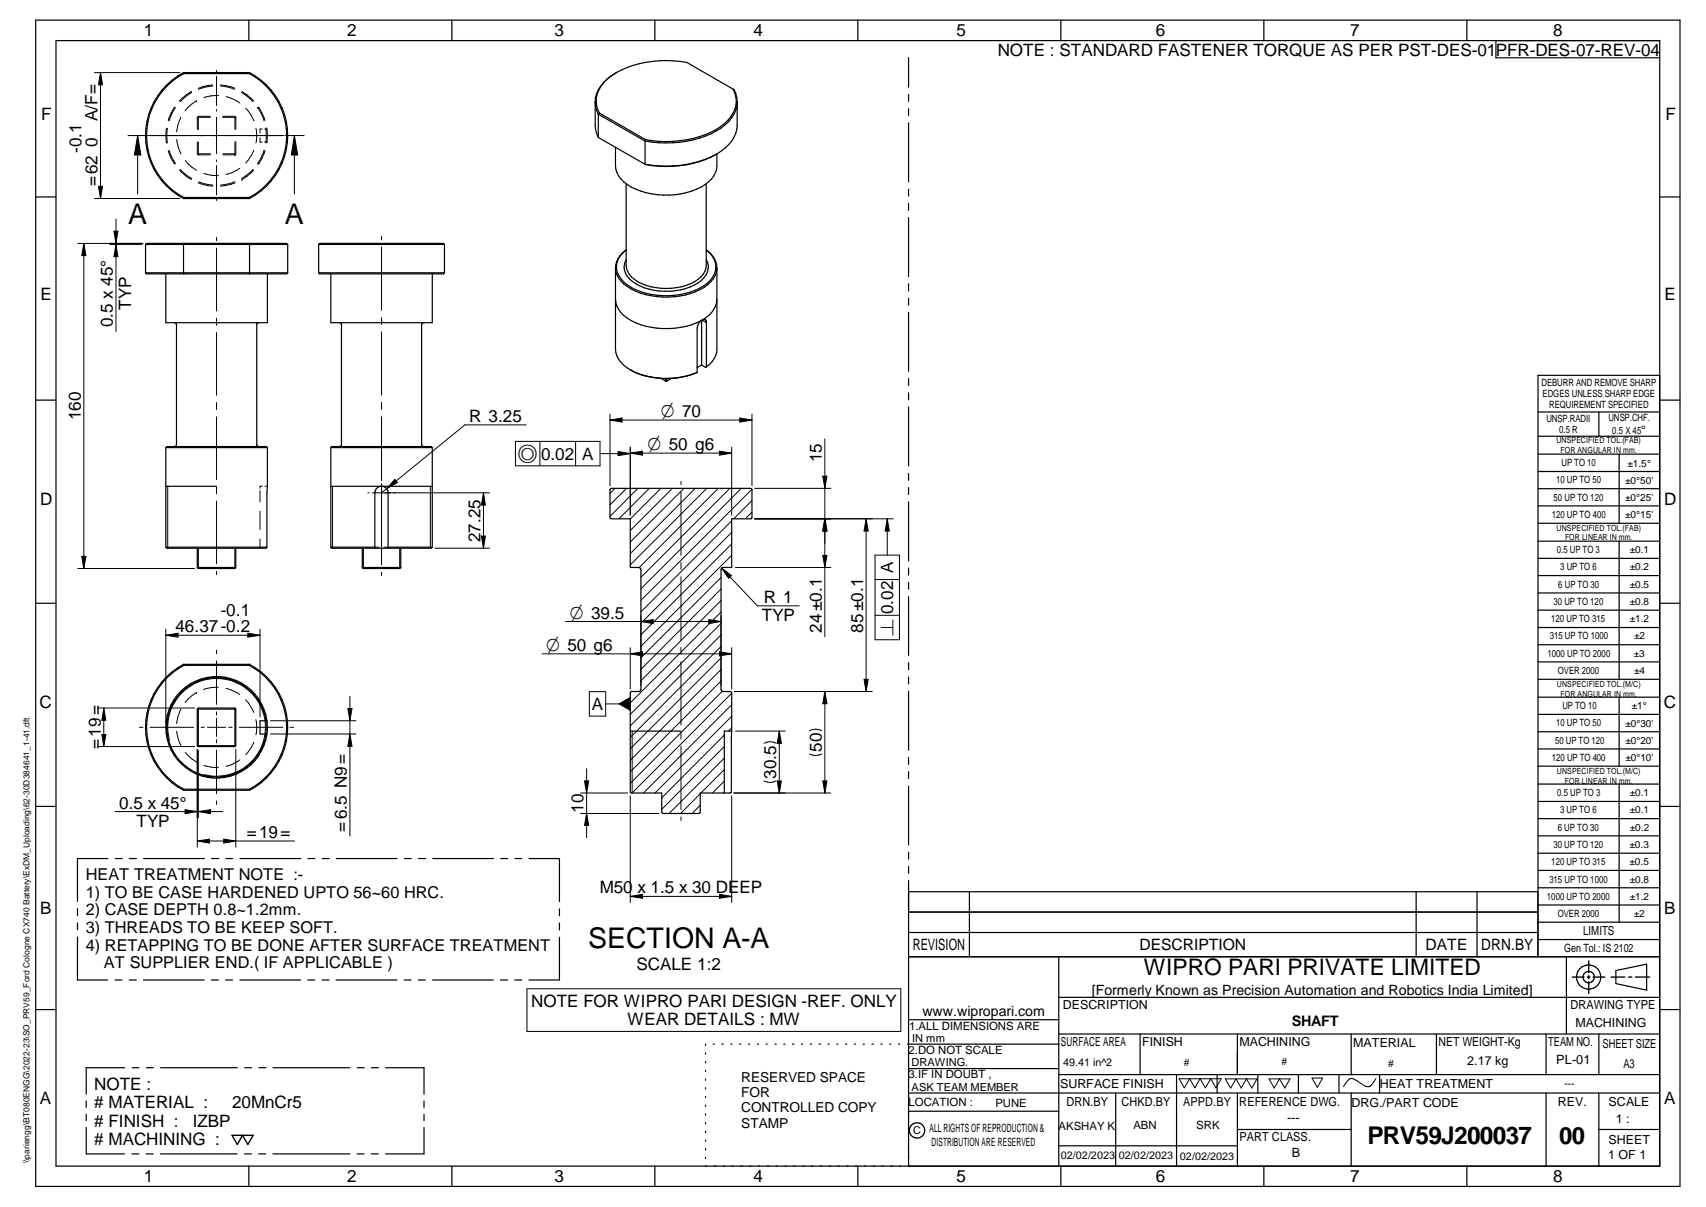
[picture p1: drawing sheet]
<svg xmlns="http://www.w3.org/2000/svg" width="420mm" height="297mm" viewBox="0 0 420 297" stroke-linecap="round" stroke-linejoin="round" font-family="sans-serif">
<g fill="none" stroke="#000" stroke-width=".3">
<path d="M8.8 5h405v287h-405zM13.8 10h395v277h-395zM45.2 17.9a17.5 17.5 0 0 0 0 31M45.2 17.9h16.3M45.2 17.9l.1 .2M45.3 18.1h16.1M45.3 18.1a17.2 17.2 0 0 0 0 30.5M61.3 5v5M61.4 18.1a17.2 17.2 0 0 1 0 30.5M61.5 17.9a17.5 17.5 0 0 1 0 31M61.5 17.9l-.1 .2M111.3 5v5"/>
<path d="M151.9 17.8a26.4 26.4 0 0 1 17.3-2.4l11.3 6.5M151.9 17.8a9.7 9.7 0 0 0-5.3 6.3 6.7 6.7 0 0 0 .8 4M151.9 17.8l-2.4 1.7M161.3 5v5M211.3 5v5M223.8 14.2v7.3M261.3 5v5M311.3 5v5M361.3 5v5M368.4 10v4.2h40.4M146.6 25.1l.1 6.7 .7 2M147.4 28.1l11.5 6.6"/>
<path d="M147.4 28.1v5.7M147.4 33.8l11.5 6.6M147.6 27.8l11.4 6.6M147.6 27.8l-.2 .3M148.8 20.2a6.3 6.3 0 0 0-1.2 7.6M151.6 36.2v4.6a6.3 6.3 0 0 0 3.9 5.3 19.3 19.3 0 0 0 18.1-.7 5.9 5.9 0 0 0 3-4.6v-2.9M158.9 34.7v5.7M159 34.4l-.1 .3M176.4 37.9a25.5 25.5 0 0 1-17.5 2.5M180.5 21.9a6.5 6.5 0 0 1-2.1 8.5 23.2 23.2 0 0 1-16.1 4.4l-3.3-.4M180.5 21.9a4.8 4.8 0 0 1 1 4.1 10.1 10.1 0 0 1-6.3 6.9 27.6 27.6 0 0 1-16.3 1.8M181.6 25.1v5.7a8.7 8.7 0 0 1-5.2 7.2 24.9 24.9 0 0 1-9 2.7"/>
<path d="M223.8 23.2v1.7M223.8 26.8v1.6M223.8 30.2v14.5M8.8 48.5h5M45.2 48.9h16.3M45.3 59.9v7.5M45.3 48.6h16.1M45.3 48.6l-.1 .3M61.4 59.9v7.5M61.4 48.6l.1 .3M154.2 45.2v20.1a5.3 5.3 0 0 0 3.9 4.5 15.1 15.1 0 0 0 13.8-1.1 4.3 4.3 0 0 0 2-3.4v-20.1M158.9 40.4l.1 .1a29.8 29.8 0 0 0 6.7 .4"/>
<path d="M223.8 46.6v1.7M223.8 50v1.8M223.8 53.6v14.5M408.8 48.5h5M35.8 60.2l.3-.3h34.5l.3 .3M35.8 60.2h35.1M35.8 67.1h35.1M35.8 67.1l.3 .3h34.5l.3-.3M35.8 60.2v6.9M40.8 67.4v12h25.1v-12M43 79.4l.2 .1 .3 .4v29.5l-.3 .5h-.2M63.7 79.4l-.3 .1-.2 .4v29.5l.2 .5h.3"/>
<path d="M70.9 60.2v6.9M78.5 60.2l.2-.3h30.5l.3 .3M78.5 60.2h31M78.5 67.1h31M78.5 67.1l.2 .3h30.5l.3-.3M78.5 60.2v6.9M81.5 67.4v12h25v-12M83.6 79.4l.3 .1 .2 .4v29.5l-.2 .5h-.3M104.3 79.4l-.2 .1-.3 .4v29.5l.3 .5h.2M109.5 60.2v6.9M151.6 65.9v20a7.2 7.2 0 0 0 5.1 5.8l2.5 .8M151.6 73.7a6.3 6.3 0 0 0 3.9 5.2 19.5 19.5 0 0 0 18.1-.6 6 6 0 0 0 3-4.6"/>
<path d="M154.2 63.9a4.4 4.4 0 0 0 2.4 5.9 15.6 15.6 0 0 0 16.2-.8 4 4 0 0 0 1.1-5.1M154.2 61.5a4.8 4.8 0 0 0-.6 7.9 16.8 16.8 0 0 0 13.8 3.1 11.8 11.8 0 0 0 8.1-4.3 4.7 4.7 0 0 0-1.6-6.7M154.2 61.5a5.8 5.8 0 0 0-2.6 4.4M172.8 78.9v10.9M172.9 78.8l.7-.2 .4 .5v11.2M172.9 78.8l1.1 .6M172.9 78.8a2.45 2.45 0 0 0-1.2 1.9v11M173.9 61.5a5.1 5.1 0 0 1 1.8 7.1 13.2 13.2 0 0 1-9.7 4.4 17.1 17.1 0 0 1-12.4-3.2 5.4 5.4 0 0 1-2-3.9M176.6 65.9v20a5.4 5.4 0 0 1-2.6 4.4M223.8 69.8v1.8M223.8 73.4v1.7M223.8 76.9v14.5"/>
<path d="M8.8 98.5h5M155.2 91a20.1 20.1 0 0 0 15.3 1.1M162.8 93.1l1.1 .7M163.9 93.2v.6M163.9 93.8h.3M164.2 93.2v.6M165.3 93.1l-1.1 .7M171.7 91.7a19.3 19.3 0 0 1-11.3 1.1M171.7 91.7h-.2M172.8 89.8l1 .6 .2-.1M172.8 89.8l-1.1 .6M223.8 93.2v1.7"/>
<path d="M223.8 96.7v1.7M408.8 98.5h5M408.8 92.4h-30v143.1M40.8 110.2l.3-.3h24.5l.3 .3M40.8 110.2h25.1M40.8 110.2v24.5M40.8 119.7h12.5M65.9 110.2l-.2 24.5M81.5 110.2l.2-.3h24.5l.3 .3M81.5 110.2h25M81.5 119.7h25M81.5 110.2v24.5"/>
<path d="M106.5 110.2v24.5M223.8 100.2v14.5M223.8 116.5v1.7M223.8 120v1.7M378.8 101.4h30M378.8 107.4h30M378.8 111.8h30M378.8 116h30M393.8 101.4v6M398.8 111.8v17M40.8 134.7h24.9M40.8 134.7l.3 .2h24.4l.2-.2"/>
<path d="M48.6 134.9v4.8l.2 .2h9.1v-.1M48.8 139.7h9.1M48.8 134.9v4.8M48.8 139.7l-.1 .1M57.9 134.9v4.8M57.9 139.7v.1M58.1 134.9v4.8l-.2 .1M81.5 134.7h10.8M81.5 134.7l.2 .2h24.5l.3-.2M89.2 134.9v4.8l.3 .2h9l.2-.2v-4.8M89.5 139.7h9M89.5 134.9v4.8"/>
<path d="M89.5 139.7l-.1 .1M92.3 134.9v-13.6a1.63 1.63 0 0 1 1.6-1.6 1.63 1.63 0 0 1 1.7 1.6v13.6M95.6 134.7h10.9M98.5 134.9v4.8M98.5 139.7l.1 .1M150.2 120.4l.3-.2h34.4l.3 .2v7l-.3 .3h-4.7v12h-2.1l-.5 .5v29.5l.5 .5h1.8l.3 .2-.1 24.5-.2 .3h-7.4v4.7l-.3 .3h-9l-.2-.3v-4.7h-7.5l-.3-.3v-24.5l.3-.2h1.8l.5-.5v-29.5l-.5-.5h-2.1v-12h-4.7l-.3-.3zM223.8 123.5v14.5M223.8 139.8v1.7M378.8 120.3h30M378.8 124.5h30M378.8 128.8h30M378.8 133.2h30"/>
<path d="M378.8 137.4h30M398.8 133.2v34M8.8 148.5h5M223.8 143.3v1.7M223.8 146.8v14.5M378.8 141.6h30M378.8 145.9h30M378.8 150.2h30M378.8 154.4h30M378.8 158.7h30M408.8 148.5h5M45.2 163.5a17.5 17.5 0 0 0 0 31"/>
<path d="M45.2 163.5h16.3M45.2 163.5l.1 .2M45.3 163.7h16.1M45.3 163.7a17.2 17.2 0 0 0 0 30.5M48.7 174.4l.1 .1M48.8 174.5v9M48.8 174.5h9.1M57.9 174.5v9M57.9 174.4l.2 .1v9l-.2 .2h-9.1M57.9 174.4v-.2h-9.1l-.2 .3v9M57.9 174.4v.1M61.4 163.7a17.2 17.2 0 0 1 0 30.5"/>
<path d="M61.5 163.5a17.5 17.5 0 0 1 0 31M61.5 163.5l-.1 .2M65.5 177.4a12.3 12.3 0 0 0-18.8-8.7 12.3 12.3 0 0 0 0 20.6 12.3 12.3 0 0 0 18.8-8.7M65.7 177.4a12.5 12.5 0 0 0-19.1-8.9 12.5 12.5 0 0 0 0 21 12.5 12.5 0 0 0 19.1-8.9M65.7 177.4h-1.7v3.2h1.7M65.7 177.4l.2 1.6-.2 1.6M155.2 179.9h12.5M180.2 179.9h-1.8v15.3M223.8 163.1v1.7M223.8 166.6v1.7M223.8 170.1v14.5M378.8 162.9h30"/>
<path d="M378.8 167.2h30M378.8 171.6h30M378.8 175.8h30M398.8 171.6v17M8.8 198.5h5M45.2 194.5h16.3M45.3 194.2h16.1M45.3 194.2l-.1 .3M48.6 183.5l.1 .1M48.6 183.5l.2 .2M48.7 183.6l.1 .1M48.8 183.5h9.1"/>
<path d="M48.8 183.5l-.1 .1M57.9 183.5v.1M61.4 194.2l.1 .3M223.8 186.4v1.7M223.8 189.9v1.7M223.8 193.4v14.5M378.8 180.1h30M378.8 184.3h30M378.8 188.6h30M378.8 193h30M378.8 197.2h30M398.8 193v33.9"/>
<path d="M408.8 198.5h5M26.6 211.3h-7.5v10.5M28.4 211.3h1.7M31.9 211.3h1.7M35.4 211.3h14.9M52.1 211.3h1.7M55.6 211.3h1.7M59.1 211.3h15M75.9 211.3h1.6M79.4 211.3h1.7M82.8 211.3h15M99.6 211.3h1.7"/>
<path d="M103.1 211.3h1.7M106.6 211.3h14.9M123.3 211.3h1.7M126.8 211.3h1.7M130.3 211.3h7.5v10.6M223.8 209.7v1.7M223.8 213.2v1.7M223.8 216.7v70.3M223.8 219.5h154.9v16M238.7 219.5v16M348.8 219.5v16M363.8 219.5v16"/>
<path d="M378.8 201.5h30M378.8 205.7h30M378.8 210h30M378.8 214.2h30M378.8 218.5h30M19.1 223.6v1.7M19.1 227.1v1.7M19.1 230.6v10.6h7.4M137.8 230.7v10.5h-7.5M137.8 223.6v1.8M137.8 227.2v1.7M223.8 235.5h185"/>
<path d="M223.8 229.5h154.9M223.8 224.5h154.9M260.8 235.5v51.5M378.8 222.7h30M378.8 226.9h30M378.8 231.2h30M385.8 235.5v19M398 238.8l7.5-1.5v6.4l-7.5-1.6zM8.8 248.5h5M28.4 241.2h1.6M31.8 241.2h1.8M35.3 241.2h15"/>
<path d="M52.1 241.2h1.7M55.6 241.2h1.7M59.1 241.2h14.9M75.8 241.2h1.7M79.3 241.2h1.7M82.8 241.2h14.9M99.6 241.2h1.7M103 241.2h1.8M106.5 241.2h15M123.3 241.2h1.7M126.8 241.2h1.7M173.8 257v.3"/>
<path d="M173.8 259.1v.3M175.6 257h.3M177.8 257h.3M180 257h.3M182.1 257h.3M184.4 257h.2M186.5 257h.3M188.7 257h.3M190.9 257h.3M193 257h.3M195.2 257h.3M197.4 257h.3"/>
<path d="M199.5 257h.3M201.7 257h.3M203.9 257h.3M206.1 257h.3M208.2 257h.4M210.4 257h.3M212.6 257h.3M214.7 257h.4M216.9 257h.3M219.1 257h.3M221.3 257h.3M223.5 257h37.3"/>
<path d="M223.8 251h37M260.8 245.4h148M260.8 254.5h148M280.8 254.5v10M304.7 254.5v10M332.8 254.5v10M353.8 254.5v10M380.8 254.5v10M393.8 254.5v10M408.8 248.5h5M21.2 277.5v6.5h9.5M21.2 270.9v1.6"/>
<path d="M21.2 274.2v1.6M30.7 262.8h-9.5v6.4M32.5 262.8h1.7M36.1 262.8h1.7M39.5 262.8h19M60.3 262.8h1.7M63.7 262.8h1.8M67.3 262.8h18.9M88 262.8h1.7M91.5 262.8h1.7M95 262.8h9.4v6.5M104.4 277.5v6.5h-9.5"/>
<path d="M104.4 271v1.5M104.4 274.2v1.6M173.8 261.2v.4M173.8 263.4v.3M173.8 265.6v.3M173.8 267.7v.3M173.8 269.8v.3M173.8 271.9v.4M173.8 274.1v.3M173.8 276.3v.3M173.8 278.4v.3M223.8 273.5h37"/>
<path d="M223.8 269h185M223.8 263h37M260.8 264.5h148M274.8 269v18M289.8 264.5v22.5M299.8 264.5v4.5M304.7 269v18M304.7 278h28.1M309.8 264.5v4.5M319.8 264.5v4.5M329.8 264.5v4.5M332.8 269v18"/>
<path d="M339.8 264.5v4.5M380.8 269v18M393.8 269v18M393.8 278h15M32.5 284h1.7M36 284h1.7M39.5 284h18.9M60.2 284h1.7M61.3 287v5M63.7 284h1.7M67.2 284h18.9M88 284h1.7"/>
<path d="M91.4 284h1.8M111.3 287v5M161.3 287v5M173.8 280.5v.3M173.8 282.7v.3M173.8 284.8v.3M211.3 287v5M260.8 282h43.9M261.3 287v5M311.3 287v5M361.3 287v5"/>
<circle cx="391.3" cy="240.5" r="2.99"/>
<circle cx="391.3" cy="240.5" r="1.4"/>
<circle cx="225.9" cy="278.2" r="1.89"/>
</g>
<path d="M391.3 236.5v2.9M387.3 240.5h2.8M390.9 240.5h.7M391.3 240.1v.7M391.3 241.6v2.9M392.3 240.5h3M396.8 240.5h3.4M401.1 240.5h.8M402.8 240.5h3.5M57.1 279.4h5.2l-1.3 2.2-1.3-2.2-1.2 2.2z" fill="none" stroke="#000" stroke-width=".34"/>
<g fill="none" stroke="#000" stroke-width=".25">
<path d="M23.3 17.9h21M24.8 17.9l.5 3h-1.1zM24.8 17.9v31M53.3 17.4v.4M53.3 18.8v7.2M31.5 33.4h4.8M33.9 33.4l.8 4.7h-1.6zM33.9 33.4v14.4M36.5 33.4h33.3M41 31.5l-.2 1.9 .2 1.8M41.2 31.6l-.1 1 .1 2.6M41.4 37.1l.8 1.9 .8 1.4"/>
<path d="M41.6 37l.5 1.3 1.2 2M43 26.4l-.8 1.4-.8 1.9M43.2 26.5l-1.1 1.9-.5 1.4M43.5 34.3a9.1 9.1 0 0 0 1.1 3.6M44.6 28.9l-.8 1.9-.3 1.6M45.6 39.5l1.7 1.7 1.1 .7M47.1 22.5h.1M47.1 22.5l-1.2 .8-1.7 1.5M47.2 22.8l-1.6 1-1.2 1.2M48.4 24.8h.1M48.4 24.8l-1.1 .7-1.7 1.8M48.6 34.9v3"/>
<path d="M48.7 28.8l-.1 3.1M48.8 37.9h.1M48.8 28.8h.1M48.8 38l3 .1M48.8 37.8h.1M48.8 28.9h.1M48.8 28.6h.1M48.8 37.8h3M48.8 28.9v3M48.8 34.9v2.9M48.8 28.9h3M48.8 28.6h3"/>
<path d="M52.4 20.9l-1.2 .1-2.4 .8M52.4 21.2l-1.6 .2-1.9 .6M53.3 27v.3M53.3 28.9v8.9M53.3 39.4v.4M53.8 23.5l-1.7 .1-1.9 .4M54.3 20.9l1.2 .1 2.4 .7M54.3 21.2l2.3 .3 1.2 .5M54.9 28.9h3v2.9M54.9 28.6l3 .1M54.9 37.8h3M54.9 38.1h3"/>
<path d="M55.7 23.8l1.4 .5 2 1.1M57.9 38.1h.1M57.9 34.9v2.9M57.9 28.8h.1M57.9 37.9h.1M57.9 28.7h.1M57.9 38h.1M58.1 28.9h.1M58.1 28.9v2.9M58.1 34.9l-.1 3M59.5 22.8l1 .6 1.8 1.6M59.6 22.5l1.2 .8 1.7 1.5"/>
<path d="M60.5 26.6a9.2 9.2 0 0 1 2 3.1M62.5 37l-.6 1.3-1.4 1.8M63 31.6a7.8 7.8 0 0 1 0 3.6M63.4 26.5h.1M63.5 26.5l.8 1.3 .7 1.9M63.7 26.3l.8 1.5 .8 1.8M64 33.9v1.1h.5M64.6 31.7h-.6v1.1M65 37l-.7 1.9-.8 1.3M65.2 35h.5M65.2 31.7h.5M65.3 37l-.8 2-.8 1.3"/>
<path d="M65.4 31.5l.2 1.9-.2 1.7M65.7 31.5l.2 1.9-.2 1.8M70.1 33.4h4.8M72.5 33.4l.8 4.7h-1.6zM72.5 33.4v14.4M19.2 59.9h16M20.6 59.9l.6 3h-1.1zM20.6 59.9v80M23.3 48.9h21M24.2 45.8h1.1l-.5 3.1zM28.1 56.9h.9l-.4 3zM28.6 53.9v27.7"/>
<path d="M44.2 41.9l1.7 1.5 1.2 .8M44.4 41.7l1.2 1.2 1.6 1M48.8 45l2.4 .7 1.2 .1M48.9 44.7l1.9 .6 1.6 .3M50.2 42.7l1.9 .4 1.7 .1M53.3 40.7v7.3M53.3 48.9v.5M53.3 58.4v.9M57.8 44.7l-1.2 .5-2.3 .4M57.9 45l-2.4 .7-1.2 .1M59 41.4a7.8 7.8 0 0 1-3.3 1.5M59.6 44.2h.1"/>
<path d="M62.3 41.7l-.7 .7-2.1 1.5M62.5 41.9l-1.7 1.5-1.2 .8M63.5 40.2h.1M94 58.2v.8M27 60.2h8M28.6 60.2l.4 3h-.9zM53.3 61.1v15.4M53.3 78.3v1.8M94 60.8v15.6M94 78.1v1.8M53.3 81.8v15.5M53.3 99.1v1.7"/>
<path d="M94 81.7v15.5M94 99v1.8M41.3 119.7v15.2M53.3 102.6v15.4M53.3 119.8v1.7M64.6 119.7h-.6v.5M65.3 119.7h.6M81.9 119.7v15.2M94 102.5v15.6M94 118.2v.1M94 119v20M97.2 118l.7 .7-2.7 1.6z"/>
<path d="M106 119.7v15.2M126.9 108.6h20.9v6h-20.9zM129.6 104.6h-15.1l-20.5 16.7M133 108.6v6M141.8 108.6v6M147.8 111.6h7.4M150.2 101.9v17.6M150.2 103.4l3-.5v1zM150.2 103.4h35M152.2 111.1l3 .5-3 .5zM155.2 110v16.8M155.2 111.5l3-.5v1z"/>
<path d="M155.2 111.5h25M167.7 118.4v.9M177.2 111l3 .5-3 .5zM180.2 110v16.8M182.2 102.9l3 .5-3 .5zM185.2 101.9v17.6M202.6 117.2h1.1l-.6 3zM203.1 108v48.7M19.2 139.9h28.8M20.1 136.9h1.1l-.6 3zM53.3 123.3v15.5M64 120.8v2.7"/>
<path d="M64 125.8v4.5M64 132.6v2.3M90.6 121.3h.1M90.9 121.3h.1M91.7 121.3h28.9M92.3 134.7h1.1M94.6 134.7h1M107.1 134.9h13.5M118.6 131.9h.9l-.4 3zM119.1 121.3l.4 3h-.9zM119.1 121.3v13.6M151.5 120.2l-1.3 1.2"/>
<path d="M154.3 120.2l-4.1 4M157.1 120.2l-6.9 6.9M159.9 120.2l-7.5 7.5M162.8 120.2l-7.6 7.5M165.6 120.2l-10.4 10.4M167.7 121.1v15.6M167.7 138.4v1.7M168.4 120.2l-13.2 13.2M171.2 120.2l-16 16M174.1 120.2l-18.9 18.8M176.9 120.2l-19.5 19.5M177.7 139.8l8.9 9.3h10.2"/>
<path d="M177.7 139.8l2.5 1.8-.8 .7zM179.7 120.2l-21.9 21.9M180.2 128.2l-22.4 22.4M180.2 131l-22.4 22.4M180.2 133.9l-22.4 22.3M180.2 136.7l-22.4 22.3M180.2 139.5l-.2 .2M181.1 139.7h23.5M182.6 120.2l-24.8 24.7M185.2 120.4l-27.4 27.3M185.2 123.2l-4.5 4.5M185.2 126l-1.7 1.7"/>
<path d="M185.9 120.2h18.7M185.9 127.7h34.1M202.6 136.7h1.1l-.6 3zM203.1 127.7l.6 3h-1.1zM213.3 127.7l.5 3h-1zM213.3 127.7v42.5M215.5 136.6h6v20.8h-6zM218.5 127.7l.5 3h-1zM218.5 127.7v8.9M40.8 154.8v23.3M40.8 156.3l3-.5v1zM40.8 156.3h23.2"/>
<path d="M53.3 140.6v.8M53.3 160v.9M61 155.8l3 .5-3 .5zM64 154.8v21.7M94 140.8v.8M139.3 153h38.3M155.2 159.4v10.1M157.8 151.5v17.3M157.8 153l3.1-.5v1zM167.7 141.9v15.6M167.7 159.3v1.7M174.6 152.5l3 .5-3 .5z"/>
<path d="M177.6 142.1l-19.8 19.8M177.6 144.9l-19.8 19.8M177.6 147.8l-19.8 19.7M177.6 150.6l-22.4 22.4M177.6 153.4l-22.4 22.4M177.6 156.3l-22.4 22.3M177.6 159.1l-22.4 22.4M177.6 151.5v17.3M180.2 159.4v10.1M215.5 151.4h6M215.5 142.6h6M24.1 174.2h23.9"/>
<path d="M25.6 174.2l.5 3h-1zM25.6 174.2v9.5M34.3 179h.9M37 179h10.7M41.2 177.2l-.1 1.1 .1 2.5M43.2 172.1l-1.1 2-.5 1.3M43.5 180a8.6 8.6 0 0 0 1.1 3.5M44.6 174.5l-.8 1.9-.3 1.7M47.2 168.4l-1.6 1.1-1.2 1.2M48.4 170.4h.1M48.4 170.4l-1.1 .8-1.7 1.7M49.5 179h.8"/>
<path d="M51.1 179h4.5M52.4 166.8l-1.6 .2-1.9 .6M53.3 162.6v10.8M53.3 175.2v.8M53.3 176.7v4.5M53.8 169.2a8.8 8.8 0 0 0-3.7 .5M54.3 166.8l2.3 .4 1.2 .4M55.7 169.4a9.2 9.2 0 0 1 3.3 1.5M56.3 179h.9M59 179h10.7M59.5 168.4l1 .6 1.8 1.6M60.5 172.2l1.4 1.9 .6 1.2"/>
<path d="M63 177.1a8.1 8.1 0 0 1 0 3.7M63.4 172.1l.9 1.3 .7 1.9M65.4 177.2l.2 1.8-.2 1.8M65.7 177.4v.1M65.8 177.8v.1M65.8 179.4v.5M65.9 179l-.1 .2M66.6 177.4h21.1M71.4 179h.9M85.7 174.4h1l-.5 3zM86.2 171.4v34.3M133.5 160.9h46.7"/>
<path d="M145.1 170.2h4.1v6h-4.1zM149.2 173.2h6M155.2 160.9l3-.5v1zM155.7 179.9v15.3M167.7 162.8v15.6M177.2 160.4l3 .5-3 .5zM177.6 161.9l-22.4 22.4M177.6 164.8l-22.4 22.3M177.6 167.6l-22.4 22.3M177.9 170.1l-22.7 22.7M180.2 170.6l-24.6 24.6M180.2 173.4l-21.7 21.8"/>
<path d="M180.2 176.3l-18.9 18.9M180.2 179.1l-.8 .8M180.9 170.2h33.9M181.1 179.9h12.3M191.9 179.9l.5 3h-1zM191.9 179.9v15.3M199.4 179.8a3.5 3.5 0 0 1 3 0M203.1 170.2v25M203.1 170.2l.6 3h-1.1zM212.8 167.2h1l-.5 3zM24.1 183.7h23.9M25.1 180.8h1l-.5 2.9z"/>
<path d="M28.3 199.7h26.6M41.6 182.6l.5 1.3 1.2 2M41.7 182.1a12 12 0 0 1 10.6-15.1 12 12 0 0 1 13 13.1 12 12 0 0 1-15.1 10.5M44.4 187.4l1.2 1.1 1.6 1.1M45.6 199.3l3 .4-3 .5zM45.6 185.1l1.7 1.7 1.1 .7M48.6 184.4v24.1M48.8 184.7v16.6M48.8 199.7l3-.4v.9zM48.9 190.4l3.5 .8M50.2 188.3a8.6 8.6 0 0 0 3.6 .5M53.3 182v.8"/>
<path d="M53.3 184.6v10.7M53.3 197.1v.9M57.8 190.4l-1.2 .4-2.3 .4M58.1 184.4v24.1M59 187a7.8 7.8 0 0 1-3.3 1.6M62.3 187.3l-.7 .7-2.1 1.6M62.5 182.7l-.6 1.2-1.4 1.9M63.5 185.8h.1M65 182.6l-.7 2-.8 1.2M65.8 180.3l-.1 .3M66.6 180.6h21.1M86.2 180.6l.5 3h-1z"/>
<path d="M143 195.2h11.5M144 192.2h1l-.5 3zM144.5 189.2v17M155.2 195.8v26.3M167.7 180.2v1.7M167.7 183.7v15.6M172.5 195.3l-4.9 4.9M172.5 198.2l-2 2M178.4 180.9l-15.4 15.4M178.4 183.7l-15.4 15.5M178.4 186.6l-13.6 13.6M178.4 189.4l-5.8 5.8"/>
<path d="M178.4 192.2l-2.9 3M178.4 195l-.1 .2M180.2 195.8v26.3M180.8 195.2h23.8M188.2 192.2a3.2 3.2 0 0 0 3 0M188.2 182.9a3.2 3.2 0 0 1 3 0M191.4 192.2h1l-.5 3zM199.4 185.5a3.2 3.2 0 0 0 3 0M202.6 192.2h1.1l-.6 3zM48.6 207l3-.5v1zM48.6 207h23.9M55.1 206.5l3 .5-3 .5z"/>
<path d="M143 200.2h19.3M144.5 200.2l.5 3h-1zM167.7 201v.9M155.2 220.6l3-.5v1zM155.2 220.6h25M177.2 220.1l3 .5-3 .5zM129.8 243.3h92.1v10.5h-92.1zM290.4 265.5h10.4l-1.3 2.2-1.3-2.2-1.3 2.2-1.3-2.2-1.3 2.2-1.3-2.2-1.3 2.2zM301.8 265.5h7.8l-1.3 2.3-1.3-2.3-1.3 2.3-1.3-2.3-1.3 2.3zM312.5 265.5h5.2l-1.3 2.3-1.3-2.3-1.3 2.3zM323.1 265.3h2.6l-1.3 2.3zM338.9 265.4l-.6 .9a1.71 1.71 0 0 1-1.9 1.1l-2.2-1.4a1.61 1.61 0 0 0-2.8 .6l-.5 .8"/>
</g>
<g fill="#000">
<path d="M24.8 17.9l.5 3h-1.1zM33.9 33.4l.8 4.7h-1.6zM72.5 33.4l.8 4.7h-1.6zM24.2 45.8h1.1l-.5 3.1zM28.1 56.9h.9l-.4 3zM20.6 59.9l.6 3h-1.1zM28.6 60.2l.4 3h-.9zM97.2 118l.7 .7-2.7 1.6zM152.2 111.1l3 .5-3 .5zM150.2 103.4l3-.5v1zM155.2 111.5l3-.5v1zM177.2 111l3 .5-3 .5z"/>
<path d="M182.2 102.9l3 .5-3 .5zM202.6 117.2h1.1l-.6 3zM20.1 136.9h1.1l-.6 3zM118.6 131.9h.9l-.4 3zM119.1 121.3l.4 3h-.9zM203.1 127.7l.6 3h-1.1zM202.6 136.7h1.1l-.6 3zM213.3 127.7l.5 3h-1zM218.5 127.7l.5 3h-1zM40.8 156.3l3-.5v1zM61 155.8l3 .5-3 .5zM157.8 153l3.1-.5v1z"/>
<path d="M174.6 152.5l3 .5-3 .5zM177.7 139.8l2.5 1.8-.8 .7zM25.6 174.2l.5 3h-1zM85.7 174.4h1l-.5 3zM152.2 173.2l3-1.7v3.5zM155.2 160.9l3-.5v1zM177.2 160.4l3 .5-3 .5zM203.1 170.2l.6 3h-1.1zM212.8 167.2h1l-.5 3zM25.1 180.8h1l-.5 2.9zM86.2 180.6l.5 3h-1zM144 192.2h1l-.5 3z"/>
<path d="M191.4 192.2h1l-.5 3zM191.9 179.9l.5 3h-1zM202.6 192.2h1.1l-.6 3zM45.6 199.3l3 .4-3 .5zM48.6 207l3-.5v1zM48.8 199.7l3-.4v.9zM55.1 206.5l3 .5-3 .5zM144.5 200.2l.5 3h-1zM155.2 220.6l3-.5v1zM177.2 220.1l3 .5-3 .5z"/>
</g>
<g font-size="7">
<text x="31.6" y="55.2">A</text>
<text x="70.2" y="55.2">A</text>
<text x="144.9" y="233.3">SECTION A-A</text>
</g>
<text font-size="6" x="336.8" y="281.6">PRV59J200037</text>
<text font-size="5.9" x="384" y="281.6">00</text>
<text font-size="5.6" x="281.7" y="239.9">WIPRO PARI PRIVATE LIMITED</text>
<g font-size="4.6">
<text x="162.8" y="102.6">O 70</text>
<text x="127.5" y="113.2">a</text>
<text x="159.5" y="110.8">O 50 g6</text>
<text x="140.4" y="152.2">O 39.5</text>
<text x="134.5" y="160.1">O 50 g6</text>
<text x="220" y="156.5" transform="rotate(-90 220 156.5)">n</text>
</g>
<g font-size="4.2">
<text x="35.4" y="9">1</text>
<text x="85.5" y="8.9">2</text>
<text x="136.6" y="9">3</text>
<text x="185.6" y="9">4</text>
<text x="235.6" y="9">5</text>
<text x="284.6" y="8.8">6</text>
<text x="332.6" y="9">7</text>
<text x="382.6" y="9">8</text>
<text x="245.7" y="13.8">NOTE : STANDARD FASTENER TORQUE AS PER PST-DES-01</text>
<text x="368.4" y="13.7">PFR-DES-07-REV-04</text>
<text x="10.1" y="29.6">F</text>
<text x="24" y="29.8" transform="rotate(-90 24 29.8)">A/F=</text>
<text x="410.2" y="29.6">F</text>
<text x="20.1" y="37.6" transform="rotate(-90 20.1 37.6)">-0.1</text>
<text x="24" y="36.2" transform="rotate(-90 24 36.2)">0</text>
<text x="24" y="45.9" transform="rotate(-90 24 45.9)">=62</text>
<text x="9.9" y="73.9">E</text>
<text x="32.3" y="76.3" transform="rotate(-90 32.3 76.3)">TYP</text>
<text x="409.9" y="73.9">E</text>
<text x="27.8" y="80.6" transform="rotate(-90 27.8 80.6)">0.5 x 45°</text>
<text x="19.9" y="103.4" transform="rotate(-90 19.9 103.4)">160</text>
<text x="115.5" y="103.8">R 3.25</text>
<text x="133.3" y="113.2">0.02 A</text>
<text x="202.4" y="113.8" transform="rotate(-90 202.4 113.8)">15</text>
<text x="9.9" y="124.2">D</text>
<text x="409.9" y="124.2">D</text>
<text x="118.3" y="133.4" transform="rotate(-90 118.3 133.4)">27.25</text>
<text x="188.1" y="148.3">R 1</text>
<text x="43.2" y="155.6">46.37-0.2</text>
<text x="54.4" y="151.7">-0.1</text>
<text x="187.6" y="152.9">TYP</text>
<text x="202.4" y="155.7" transform="rotate(-90 202.4 155.7)">24±0.1</text>
<text x="212.5" y="155.7" transform="rotate(-90 212.5 155.7)">85±0.1</text>
<text x="220" y="151.1" transform="rotate(-90 220 151.1)">0.02 A</text>
<text x="9.7" y="174.3">C</text>
<text x="145.7" y="174.8">A</text>
<text x="409.7" y="174.3">C</text>
<text x="24.8" y="184.4" transform="rotate(-90 24.8 184.4)">=19=</text>
<text x="202.4" y="185" transform="rotate(-90 202.4 185)">50</text>
<text x="191.2" y="191.6" transform="rotate(-90 191.2 191.6)">30.5</text>
<text x="29.4" y="199">0.5 x 45°</text>
<text x="33.6" y="203.5">TYP</text>
<text x="143.7" y="200" transform="rotate(-90 143.7 200)">10</text>
<text x="60.8" y="206.2">=19=</text>
<text x="85.4" y="204.7" transform="rotate(-90 85.4 204.7)">=6.5 N9=</text>
<text x="147.7" y="219.8">M50 x 1.5 x 30 DEEP</text>
<text x="9.9" y="225">B</text>
<text x="409.8" y="225">B</text>
<text x="156.7" y="238.8">SCALE 1:2</text>
<text x="130.8" y="247.8">NOTE FOR WIPRO PARI DESIGN -REF. ONLY</text>
<text x="154.5" y="252.3">WEAR DETAILS : MW</text>
<text x="23.2" y="268.3">NOTE :</text>
<text x="9.8" y="271.7">A</text>
<text x="23.2" y="272.8"># MATERIAL :</text>
<text x="57.2" y="272.8">20MnCr5</text>
<text x="409.8" y="271.7">A</text>
<text x="23.2" y="277.3"># FINISH :</text>
<text x="23.2" y="281.8"># MACHINING :</text>
<text x="47.5" y="277.3">IZBP</text>
<text x="35.4" y="291">1</text>
<text x="85.5" y="290.9">2</text>
<text x="136.6" y="291">3</text>
<text x="185.6" y="291">4</text>
<text x="235.6" y="291">5</text>
<text x="284.6" y="290.8">6</text>
<text x="332.6" y="291">7</text>
<text x="382.6" y="291">8</text>
</g>
<g font-size="4">
<text x="21.1" y="216.7">HEAT TREATMENT NOTE :-</text>
<text x="21.1" y="221">1) TO BE CASE HARDENED UPTO 56~60 HRC.</text>
<text x="21.1" y="225.3">2) CASE DEPTH 0.8~1.2mm.</text>
<text x="21.1" y="229.6">3) THREADS TO BE KEEP SOFT.</text>
<text x="21.1" y="233.9">4) RETAPPING TO BE DONE AFTER SURFACE TREATMENT</text>
<text x="25.6" y="238.3">AT SUPPLIER END.( IF APPLICABLE )</text>
</g>
<g font-size="3.9">
<text x="224.8" y="233.8">REVISION</text>
<text x="280.7" y="233.8">DESCRIPTION</text>
<text x="351.1" y="233.8">DATE</text>
<text x="364.8" y="233.8">DRN.BY</text>
</g>
<text font-size="3.6" x="318.2" y="252.6">SHAFT</text>
<g font-size="3.5">
<text x="268.9" y="244.9">[Formerly Known as Precision Automation and Robotics India Limited]</text>
<text x="227.2" y="250">www.wipropari.com</text>
</g>
<g font-size="3.4">
<text x="182.6" y="266.2">RESERVED SPACE</text>
<text x="182.6" y="270">FOR</text>
<text x="182.6" y="273.7">CONTROLLED COPY</text>
<text x="182.6" y="277.5">STAMP</text>
</g>
<g font-size="3.1">
<text x="389.9" y="230.2">LIMITS</text>
<text x="261.7" y="248.3">DESCRIPTION</text>
<text x="386.8" y="248.4">DRAWING TYPE</text>
<text x="261.3" y="257.5">SURFACE AREA</text>
<text x="281.3" y="257.5">FINISH</text>
<text x="305.3" y="257.5">MACHINING</text>
<text x="333.3" y="257.6">MATERIAL</text>
<text x="354.3" y="257.4">NET WEIGHT-Kg</text>
<text x="381.3" y="257.4">TEAM NO.</text>
<text x="388" y="252.8">MACHINING</text>
<text x="394.7" y="257.9">SHEET SIZE</text>
<text x="361.3" y="262.1">2.17 kg</text>
<text x="383.3" y="262">PL-01</text>
<text x="399.8" y="262.8">A3</text>
<text x="261.1" y="267.7">SURFACE FINISH</text>
<text x="339.8" y="267.8">HEAT TREATMENT</text>
<text x="262.6" y="272.2">DRN.BY</text>
<text x="276.2" y="272.1">CHKD.BY</text>
<text x="291.4" y="272.2">APPD.BY</text>
<text x="305.2" y="272.1">REFERENCE DWG.</text>
<text x="332.9" y="272.4">DRG./PART CODE</text>
<text x="383.7" y="272.2">REV.</text>
<text x="396.2" y="272.3">SCALE</text>
<text x="305.3" y="280.8">PART CLASS.</text>
<text x="317" y="276.2">---</text>
<text x="396.1" y="281.4">SHEET</text>
<text x="397.9" y="276.4">1 :</text>
<text x="318.1" y="284.7">B</text>
<text x="396.1" y="285.3">1 OF 1</text>
</g>
<text font-size="3" x="404.2" y="106.8">°</text>
<g font-size="2.8">
<text x="385.2" y="234.4">Gen Tol.: IS 2102</text>
<text x="223.9" y="253.4">1.ALL DIMENSIONS ARE</text>
<text x="223.8" y="259.3">2.DO NOT SCALE</text>
<text x="223.8" y="265.4">3.IF IN DOUBT ,</text>
<text x="223.8" y="272.2">LOCATION :</text>
<text x="245.1" y="272.4">PUNE</text>
<text x="228.9" y="278.7">ALL RIGHTS OF REPRODUCTION &amp;</text>
<text x="260.7" y="278">AKSHAY K</text>
<text x="279.1" y="277.7">ABN</text>
<text x="294.6" y="277.9">SRK</text>
<text x="229.4" y="282.1">DISTRIBUTION ARE RESERVED</text>
</g>
<g font-size="2.7">
<text x="224.7" y="256.4">IN mm</text>
<text x="224.5" y="262.4">DRAWING.</text>
<text x="261.8" y="262.3">49.41 in^2</text>
<text x="224.5" y="268.4">ASK TEAM MEMBER</text>
<text x="224.9" y="279.2">C</text>
<text x="261.3" y="285.2">02/02/2023</text>
<text x="275.6" y="285.2">02/02/2023</text>
<text x="290.6" y="285.4">02/02/2023</text>
</g>
<g font-size="2.5">
<text x="379.6" y="95">DEBURR AND REMOVE SHARP</text>
<text x="379.9" y="97.7">EDGES UNLESS SHARP EDGE</text>
<text x="381.5" y="100.5">REQUIREMENT SPECIFIED</text>
<text x="380.9" y="103.8">UNSP.RADII</text>
<text x="384" y="106.6">0.5 R</text>
<text x="396.1" y="103.6">UNSP.CHF.</text>
<text x="397.1" y="106.8">0.5 X 45</text>
<text x="383.2" y="119">10 UP TO 50</text>
<text x="384.6" y="114.7">UP TO 10</text>
<text x="400.3" y="119">±0°50'</text>
<text x="400.8" y="114.8">±1.5°</text>
<text x="382.6" y="123.2">50 UP TO 120</text>
<text x="400.3" y="123.2">±0°25'</text>
<text x="382.2" y="127.4">120 UP TO 400</text>
<text x="400.3" y="127.4">±0°15'</text>
<text x="383.4" y="136.1">0.5 UP TO 3</text>
<text x="401.4" y="136.1">±0.1</text>
<text x="384.2" y="140.4">3 UP TO 6</text>
<text x="401.4" y="140.3">±0.2</text>
<text x="382.6" y="148.8">30 UP TO 120</text>
<text x="383.8" y="144.6">6 UP TO 30</text>
<text x="401.4" y="148.9">±0.8</text>
<text x="401.4" y="144.7">±0.5</text>
<text x="382" y="153.1">120 UP TO 315</text>
<text x="401.4" y="153.1">±1.2</text>
<text x="381.2" y="161.6">1000 UP TO 2000</text>
<text x="381.7" y="157.4">315 UP TO 1000</text>
<text x="402.4" y="161.6">±3</text>
<text x="402.5" y="157.4">±2</text>
<text x="383.7" y="165.9">OVER 2000</text>
<text x="402.5" y="165.9">±4</text>
<text x="383.2" y="178.8">10 UP TO 50</text>
<text x="384.8" y="174.5">UP TO 10</text>
<text x="400.3" y="178.8">±0°30'</text>
<text x="401.9" y="174.6">±1°</text>
<text x="383" y="183">50 UP TO 120</text>
<text x="400.3" y="183.1">±0°20'</text>
<text x="382.2" y="187.3">120 UP TO 400</text>
<text x="400.3" y="187.3">±0°10'</text>
<text x="383.5" y="195.9">0.5 UP TO 3</text>
<text x="401.4" y="196">±0.1</text>
<text x="384.2" y="200.1">3 UP TO 6</text>
<text x="401.4" y="200.2">±0.1</text>
<text x="382.6" y="208.7">30 UP TO 120</text>
<text x="383.7" y="204.4">6 UP TO 30</text>
<text x="401.4" y="208.7">±0.3</text>
<text x="401.4" y="204.4">±0.2</text>
<text x="382" y="213">120 UP TO 315</text>
<text x="401.4" y="212.9">±0.5</text>
<text x="381" y="221.4">1000 UP TO 2000</text>
<text x="381.6" y="217.2">315 UP TO 1000</text>
<text x="401.4" y="221.4">±1.2</text>
<text x="401.4" y="217.2">±0.8</text>
<text x="383.7" y="225.7">OVER 2000</text>
<text x="402.4" y="225.7">±2</text>
<text x="291.6" y="262.3">#</text>
<text x="315.6" y="262.2">#</text>
<text x="341.9" y="262.6">#</text>
<text x="385.3" y="267.5">---</text>
</g>
<g font-size="2.1">
<text x="383.3" y="109.1">UNSPECIFIED TOL.(FAB)</text>
<text x="384.3" y="111.4">FOR ANGULAR IN mm.</text>
<text x="383.4" y="130.6">UNSPECIFIED TOL.(FAB)</text>
<text x="385.4" y="133">FOR LINEAR IN mm.</text>
<text x="383.4" y="169">UNSPECIFIED TOL.(M/C)</text>
<text x="384.3" y="171.4">FOR ANGULAR IN mm.</text>
<text x="383.4" y="190.5">UNSPECIFIED TOL.(M/C)</text>
<text x="385.4" y="192.8">FOR LINEAR IN mm.</text>
<text x="7.2" y="286.3" transform="rotate(-90 7.2 286.3)">\\pariengg\BT080ENGG\2022-23\SO_PRV59_Ford Cologne CX740 Battery\ExDM_Uploading\62-30D384641_1-41.dft</text>
</g>
</svg>
